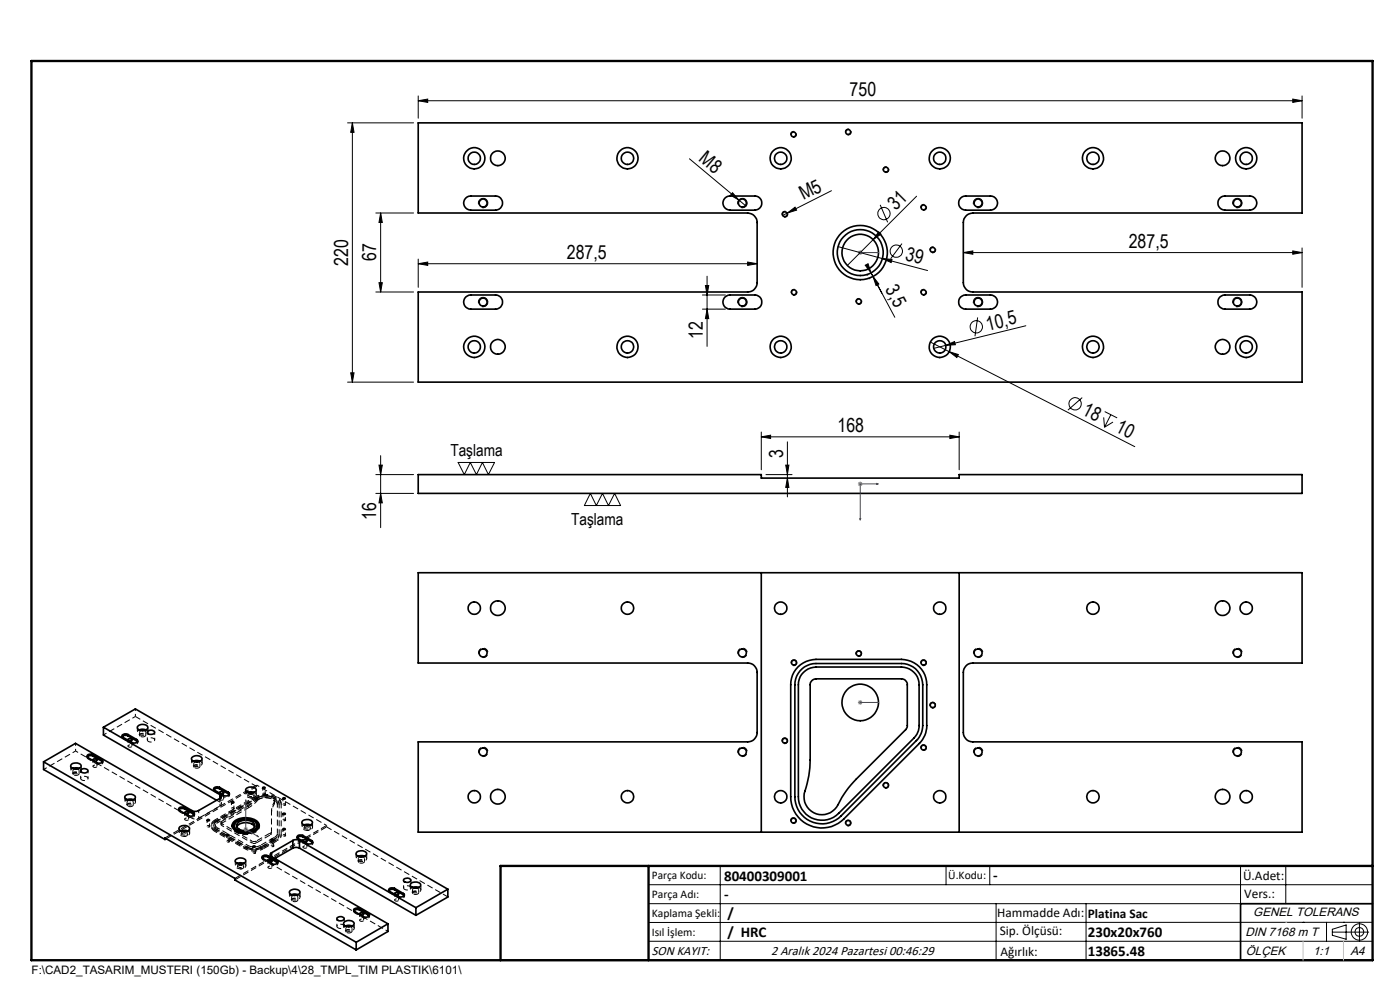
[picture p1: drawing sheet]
<svg xmlns="http://www.w3.org/2000/svg" width="297mm" height="210mm" viewBox="0 0 297 210" stroke-linecap="round" stroke-linejoin="round" font-family="sans-serif">
<g fill="none" stroke="#000" stroke-width=".35">
<path d="M88.7 26.1h187.5v19.1h-69.8a2.05 2.05 0 0 0-2 2v12.8a1.99 1.99 0 0 0 2 1.9h69.8v19.2h-187.5v-19.2h69.9a1.99 1.99 0 0 0 2-1.9v-12.8a2.05 2.05 0 0 0-2-2h-69.9zM98.8 42l.3-.2 .8-.2h5.2a1.5 1.5 0 0 1 1.5 1.5 1.5 1.5 0 0 1-1.5 1.5h-5.2a1.51 1.51 0 0 1-1.4-1 1.51 1.51 0 0 1 .3-1.6zM153.8 42l.3-.2 .8-.2h5.2a1.5 1.5 0 0 1 1.5 1.5 1.5 1.5 0 0 1-1.5 1.5h-5.2a1.51 1.51 0 0 1-1.4-1 1.51 1.51 0 0 1 .3-1.6zM203.8 42l.3-.2 .8-.2h5.2a1.5 1.5 0 0 1 1.5 1.5 1.5 1.5 0 0 1-1.5 1.5h-5.2a1.51 1.51 0 0 1-1.4-1 1.51 1.51 0 0 1 .3-1.6zM258.8 42l.7-.4h.4h5.2a1.5 1.5 0 0 1 1.5 1.5 1.5 1.5 0 0 1-1.5 1.5h-5.2a1.51 1.51 0 0 1-1.4-1 1.51 1.51 0 0 1 .3-1.6zM98.8 63l.7-.4h.4h5.2a1.5 1.5 0 0 1 1.5 1.5 1.5 1.5 0 0 1-1.5 1.5h-5.2a1.5 1.5 0 0 1-1.4-1 1.5 1.5 0 0 1 .3-1.6zM153.8 63l.7-.4h.4h5.2a1.5 1.5 0 0 1 1.5 1.5 1.5 1.5 0 0 1-1.5 1.5h-5.2a1.5 1.5 0 0 1-1.4-1 1.5 1.5 0 0 1 .3-1.6zM203.8 63l.7-.4h.4h5.2a1.5 1.5 0 0 1 1.5 1.5 1.5 1.5 0 0 1-1.5 1.5h-5.2a1.5 1.5 0 0 1-1.4-1 1.5 1.5 0 0 1 .3-1.6zM258.8 63l.7-.4h.4h5.2a1.5 1.5 0 0 1 1.5 1.5 1.5 1.5 0 0 1-1.5 1.5h-5.2a1.5 1.5 0 0 1-1.4-1 1.5 1.5 0 0 1 .3-1.6zM88.7 100.7h72.8v.7h42v-.7h72.7v4h-187.5zM88.7 121.5h187.5v19.1h-69.8a1.99 1.99 0 0 0-2 2v12.8a1.99 1.99 0 0 0 2 2h69.8v19.1h-187.5v-19.1h69.9a1.99 1.99 0 0 0 2-2v-12.8a1.99 1.99 0 0 0-2-2h-69.9zM161.5 121.5v55"/>
<path d="M203.5 121.5v55M21.9 154.3l24.7 14.2M21.9 154.3l6.8-3.9 66.3 38.2M21.9 154.3v1.6l24 13.8M27.2 155.8a.78 .78 0 0 0-1.3 .4l2 1.3a.79 .79 0 0 0 1.3-.4l-.2-.2M27.2 156.1a1.02 1.02 0 0 0-1.3 .2M27.2 157a.39 .39 0 0 1 .4-.3 .39 .39 0 0 1 .3 .3l-.5 .2M27.2 155.8l1.8 1.1M27.2 156.1l1.8 1.1M27.2 155.8v.3M29 157.2l.2 .1M29 156.9v.3"/>
<path d="M29.2 154a1.39 1.39 0 0 1 2.2 .3 1.15 1.15 0 0 1-1.8 .6l-.5-.5zM29.6 154.8l.5-.1 .8 .1M30.2 155h.1M31.3 155.1a.87 .87 0 0 1 1.5 .3 .88 .88 0 0 1-1.5-.2zM169.3 141.5a5.6 5.6 0 0 1 3.8-1.6h18.1a5.4 5.4 0 0 1 5.4 5.4v8.6a5.2 5.2 0 0 1-1.5 3.8l-16.1 16a6.6 6.6 0 0 1-7.2 1.4 6.6 6.6 0 0 1-4.1-6.1v-23.7a5.2 5.2 0 0 1 1.6-3.8zM170.2 141.8a4.7 4.7 0 0 1 2.9-1.1h18.1a4.5 4.5 0 0 1 4.6 4.6v8.6a4.6 4.6 0 0 1-1.4 3.2l-16 16a5.7 5.7 0 0 1-6.2 1.2 5.7 5.7 0 0 1-3.6-5.3v-23.7a4.4 4.4 0 0 1 1.6-3.5zM170.5 142.6a3.8 3.8 0 0 1 2.6-1.1h18.1a3.8 3.8 0 0 1 3.8 3.8v8.6a3.8 3.8 0 0 1-1.1 2.7l-16 15.9a5 5 0 0 1-5.4 1.1 5 5 0 0 1-3.1-4.6v-23.7a3.6 3.6 0 0 1 1.1-2.7zM172.2 144.4l.9-.4h18.1a1.26 1.26 0 0 1 1.3 1.3l-.1 9.1-10.8 10.9a21.8 21.8 0 0 0-4.1 5.9 3.8 3.8 0 0 1-4.9 1.2 3.8 3.8 0 0 1-1.8-4.6 20.9 20.9 0 0 0 1.1-6.6v-16.2zM9.2 161.6l6.8-3.9 24.7 14.2a1.5 1.5 0 0 0 1.4 0l4.5-2.5M9.2 161.6v1.6l25.8 14.9M9.2 161.6l66.4 38.3M15.2 162.1a1.3 1.3 0 0 1 2 .5 1.29 1.29 0 0 1-2.2-.1z"/>
<path d="M15.4 163l.6-.1 .8 .1M16 163.1h.2M17.3 163.2a.94 .94 0 0 1 1.4 .4 .89 .89 0 0 1-1.6-.2zM19.7 160.1a.76 .76 0 0 0-1.2 .4l2 1.3a.74 .74 0 0 0 1.3-.4l-.2-.2M19.7 160.4a1.12 1.12 0 0 0-1.2 .1M19.7 161.3a.42 .42 0 0 1 .4-.3 .42 .42 0 0 1 .4 .3l-.5 .2M19.7 160.1l1.9 1.1M19.7 160.4l1.9 1.1M19.7 160.1v.3M21.6 161.5l.2 .1M21.6 161.2v.3M26.6 168.8a1.32 1.32 0 0 1 2.1 .4 1.32 1.32 0 0 1-2.2-.1z"/>
<path d="M26.9 169.6l.5-.1 .9 .1M27.5 169.7h.2M35 178.1v-.3l14.8 8.5v.3l25.8 14.9M35.2 177.9l-.2 .2M38.2 175.4a1.31 1.31 0 0 1 2 .5 1.34 1.34 0 0 1-2.2-.2zM38.4 176.3l.5-.2 .9 .2M39 176.4h.2M39.2 172.5a.42 .42 0 0 1 .4-.3 .42 .42 0 0 1 .4 .3l-.6 .2M39.2 171.3a.78 .78 0 0 0-1.3 .4l2.1 1.3a.78 .78 0 0 0 1.2-.4l-.2-.2M39.2 171.6a1.09 1.09 0 0 0-1.2 .2M39.2 171.3l1.8 1.1M39.2 171.6l1.8 1.1"/>
<path d="M39.2 171.3v.3M40.7 160.7a1.32 1.32 0 0 1 2.2 .3 1.34 1.34 0 0 1-2.3-.1zM41 172.7l.2 .2M41 161.5l.6-.2 .8 .2M41 172.4v.3M41.6 161.6h.2M43.9 173.9h.5a.25 .25 0 0 1-.2 .2 .25 .25 0 0 1-.3-.2zM46.6 167a.78 .78 0 0 0-1.3 .5l2.1 1.2a.76 .76 0 0 0 1.2-.4l-.1-.2M46.6 167.3a.96 .96 0 0 0-1.2 .2M46.6 168.2a.41 .41 0 0 1 .4-.3 .41 .41 0 0 1 .4 .4l-.5 .1M46.6 167l1.9 1.1M46.6 167.3l1.9 1.1"/>
<path d="M46.6 167v.3M46.6 168.5a.42 .42 0 0 1 .4 .5 .42 .42 0 0 1-.4 .4M46.6 168.5v.9M48.2 177.1l.4 .1a.24 .24 0 0 1-.3 .1 .24 .24 0 0 1-.1-.2zM48.5 168.4l.1 .1M48.5 168.1v.3M49.1 170.1h.5a.23 .23 0 0 1-.3 .2 .23 .23 0 0 1-.2-.2zM49.6 174.4a3.9 3.9 0 0 1 5.3 .3 1.69 1.69 0 0 1-1.8 2 3.2 3.2 0 0 1-3.8-1.3l-.1-.4zM49.7 175.1a1.47 1.47 0 0 0 1.4 1.6M50.1 174.3a3.3 3.3 0 0 1 4.4 .5 1.37 1.37 0 0 1-1.3 1.6 3.2 3.2 0 0 1-3.5-.9v-.6zM50.2 175.4a2.53 2.53 0 0 1 3.8 0M50.5 174.5a2.74 2.74 0 0 1 3.5 .3 1.24 1.24 0 0 1-1.3 1.4 1.98 1.98 0 0 1-2.5-1.1z"/>
<path d="M51.1 173.8a2.04 2.04 0 0 0-1.9 1.5M52.2 167.3a1.32 1.32 0 0 1 2.2 .4 1.4 1.4 0 0 1-2.3 0zM52.5 168.1l.6-.2 .8 .2M53.1 168.2h.2M53.2 173.8a2.16 2.16 0 0 1 1.8 1.5M53.7 179.5h.5a.25 .25 0 0 1-.3 .2 .25 .25 0 0 1-.2-.2zM54.6 175.1a1.5 1.5 0 0 1-1.4 1.6M55.7 167.1a.22 .22 0 0 1 .3-.2 .22 .22 0 0 1 .2 .3zM57.6 178l.4 .1a.21 .21 0 0 1-.2 .2 .21 .21 0 0 1-.2-.3zM60 169.3a.24 .24 0 0 1 .3-.1 .24 .24 0 0 1 .2 .3h-.2zM60 172.6a.25 .25 0 0 1 .3-.1 .25 .25 0 0 1 .2 .2l-.4 .1zM60 175.9a.24 .24 0 0 1 .3-.2 .24 .24 0 0 1 .2 .3l-.2 .1z"/>
<path d="M62.1 178.3a1.5 1.5 0 0 1 1.4 0M62.1 179.9a1.5 1.5 0 0 1 1.4 0M62.1 178.3l-4.5 2.6M62.1 178.3v1.6M62.1 179.9l-3.8 2.2M63.5 178.3l24.7 14.2M63.5 178.3v1.6M63.5 179.9l24.7 14.3M64.2 174.1a1.32 1.32 0 0 1 2.1 .4 1.36 1.36 0 0 1-2.3 0zM64.3 177.2a.74 .74 0 0 0-1.3 .5l2.1 1.2a.76 .76 0 0 0 1.2-.4l-.2-.2M64.3 177.5a1.12 1.12 0 0 0-1.3 .2M64.3 178.5a.42 .42 0 0 1 .4-.4 .42 .42 0 0 1 .4 .4l-.5 .1"/>
<path d="M64.3 177.2l1.8 1.1M64.3 177.5l1.8 1.1M64.3 177.2v.3M64.5 175h1.4M65.1 175.1h.2M66.1 178.6l.2 .2M66.1 178.3v.3M50 182.4a1.43 1.43 0 0 1 2.1 .2 1.3 1.3 0 0 1-2 .4l-.2-.4zM50.3 183.2l.6-.2 .8 .2M50.9 183.3h.2M56.8 182.7a.41 .41 0 0 1 .5-.3 .41 .41 0 0 1 .3 .4l-.5 .1M56.9 181.5a.79 .79 0 0 0-1.3 .4l2 1.3a.79 .79 0 0 0 1.3-.4l-.2-.2"/>
<path d="M56.9 181.8a1.02 1.02 0 0 0-1.3 .2M56.9 181.5l1.8 1.1M56.9 181.8l1.8 1.1M56.9 181.5v.3M57.6 180.9a.43 .43 0 0 0-.3 .4 .43 .43 0 0 0 .3 .4M57.6 181.7l24.7 14.3M57.6 180.9v.8M58.7 182.9l.2 .1M58.7 182.6v.3M61.6 188.9a1.44 1.44 0 0 1 2 .3 1.27 1.27 0 0 1-2.2 .1zM61.8 189.8l.6-.2 .8 .2M62.4 189.9h.2"/>
<path d="M71.5 194.7a.87 .87 0 0 1 1.5 .3 .88 .88 0 0 1-1.5-.2zM73 195.6a1.43 1.43 0 0 1 2.1 .3 1.27 1.27 0 0 1-2.2 0zM73.3 196.4l.6-.1 .8 .1M73.9 196.6h.2M75.6 199.9v1.6M75.6 180.8a1.32 1.32 0 0 1 2.2 .4 1.36 1.36 0 0 1-2.3-.1zM76 181.6l.5-.1 .9 .1M76.3 192.7a.78 .78 0 0 0-1.3 .5l2.1 1.2a.78 .78 0 0 0 1.3-.4l-.3-.2M76.3 193.1a.96 .96 0 0 0-1.2 .1M76.3 193.9a.39 .39 0 0 1 .4-.3 .39 .39 0 0 1 .4 .4l-.5 .1M76.3 192.7l1.8 1.1M76.3 193.1l1.8 1"/>
<path d="M76.3 192.7v.4M76.6 181.7h.2M78.1 194.1l.2 .2M78.1 193.8v.3M82.3 196l-6.7 3.9M82.3 196v1.6l-6.7 3.9M83.7 188.4a.76 .76 0 0 0-1.2 .5l2 1.2a.74 .74 0 0 0 1.3-.4l-.2-.2M83.7 188.8a1.12 1.12 0 0 0-1.2 .1M83.7 189.7a.42 .42 0 0 1 .4-.3 .42 .42 0 0 1 .4 .3l-.5 .2M83.7 188.4l1.9 1.1M83.7 188.8l1.9 1M83.7 188.4v.4"/>
<path d="M85.6 189.8l.2 .2M85.6 189.5v.3M85.8 186.4a.9 .9 0 0 1 1.3 .4 .86 .86 0 0 1-1.5-.2zM87.1 187.5a1.29 1.29 0 0 1 2.2 .3 1.33 1.33 0 0 1-2.3-.1zM87.5 188.3l.5-.2 .8 .2M88.1 188.4h.2M88.2 192.5v1.7M95 188.6l-6.8 3.9M95 188.6v1.7l-6.8 3.9M291.2 191.7h-28v12M106.2 203.7h185"/>
<circle cx="100.6" cy="33.6" r="1.31"/>
<circle cx="100.6" cy="33.6" r="2.25"/>
<circle cx="105.6" cy="33.6" r="1.56"/>
<circle cx="133.1" cy="33.6" r="1.32"/>
<circle cx="133.1" cy="33.6" r="2.25"/>
<circle cx="165.6" cy="33.6" r="1.32"/>
<circle cx="165.6" cy="33.6" r="2.25"/>
<circle cx="168.3" cy="28.5" r=".52"/>
<circle cx="179.9" cy="28" r=".52"/>
<circle cx="187.9" cy="36" r=".53"/>
<circle cx="199.4" cy="33.6" r="1.32"/>
<circle cx="199.4" cy="33.6" r="2.25"/>
<circle cx="231.9" cy="33.6" r="1.32"/>
<circle cx="231.9" cy="33.6" r="2.25"/>
<circle cx="259.4" cy="33.6" r="1.55"/>
<circle cx="264.4" cy="33.6" r="2.25"/>
<circle cx="264.4" cy="33.6" r="1.31"/>
<circle cx="102.5" cy="43.1" r=".84"/>
<circle cx="157.5" cy="43.1" r=".84"/>
<circle cx="166.5" cy="45.4" r=".52"/>
<circle cx="182.5" cy="53.6" r="5.7"/>
<circle cx="182.5" cy="53.6" r="3.9"/>
<circle cx="182.5" cy="53.6" r="4.9"/>
<circle cx="195.9" cy="44" r=".53"/>
<circle cx="197.9" cy="53" r=".54"/>
<circle cx="207.5" cy="43.1" r=".85"/>
<circle cx="262.5" cy="43.1" r=".85"/>
<circle cx="100.6" cy="73.6" r="1.31"/>
<circle cx="100.6" cy="73.6" r="2.25"/>
<circle cx="102.5" cy="64.1" r=".85"/>
<circle cx="105.6" cy="73.6" r="1.56"/>
<circle cx="133.1" cy="73.6" r="1.32"/>
<circle cx="133.1" cy="73.6" r="2.25"/>
<circle cx="157.5" cy="64.1" r=".85"/>
<circle cx="165.6" cy="73.6" r="1.32"/>
<circle cx="165.6" cy="73.6" r="2.25"/>
<circle cx="168.4" cy="62" r=".53"/>
<circle cx="182.2" cy="63.9" r=".53"/>
<circle cx="195.9" cy="62" r=".54"/>
<circle cx="199.4" cy="73.6" r="1.32"/>
<circle cx="199.4" cy="73.6" r="2.25"/>
<circle cx="207.5" cy="64.1" r=".86"/>
<circle cx="231.9" cy="73.6" r="1.32"/>
<circle cx="231.9" cy="73.6" r="2.25"/>
<circle cx="259.4" cy="73.6" r="1.55"/>
<circle cx="262.5" cy="64.1" r=".86"/>
<circle cx="264.4" cy="73.6" r="2.25"/>
<circle cx="264.4" cy="73.6" r="1.31"/>
<circle cx="100.6" cy="129" r="1.31"/>
<circle cx="102.5" cy="138.5" r=".85"/>
<circle cx="105.6" cy="129" r="1.56"/>
<circle cx="133.1" cy="129" r="1.32"/>
<circle cx="157.5" cy="138.5" r=".85"/>
<circle cx="165.6" cy="129" r="1.32"/>
<circle cx="182.2" cy="138.6" r=".53"/>
<circle cx="199.4" cy="129" r="1.32"/>
<circle cx="207.5" cy="138.5" r=".86"/>
<circle cx="231.9" cy="129" r="1.32"/>
<circle cx="259.4" cy="129" r="1.55"/>
<circle cx="262.5" cy="138.5" r=".86"/>
<circle cx="264.4" cy="129" r="1.31"/>
<circle cx="102.5" cy="159.5" r=".84"/>
<circle cx="157.5" cy="159.5" r=".84"/>
<circle cx="166.5" cy="157.1" r=".52"/>
<circle cx="168.4" cy="140.6" r=".53"/>
<circle cx="182.5" cy="149" r="3.9"/>
<circle cx="195.9" cy="140.6" r=".54"/>
<circle cx="195.9" cy="158.6" r=".53"/>
<circle cx="197.9" cy="149.6" r=".53"/>
<circle cx="207.5" cy="159.5" r=".85"/>
<circle cx="262.5" cy="159.5" r=".85"/>
<circle cx="100.6" cy="169" r="1.31"/>
<circle cx="105.6" cy="169" r="1.56"/>
<circle cx="133.1" cy="169" r="1.32"/>
<circle cx="165.6" cy="169" r="1.32"/>
<circle cx="168.3" cy="174.1" r=".52"/>
<circle cx="179.9" cy="174.6" r=".53"/>
<circle cx="187.9" cy="166.6" r=".52"/>
<circle cx="199.4" cy="169" r="1.32"/>
<circle cx="231.9" cy="169" r="1.32"/>
<circle cx="259.4" cy="169" r="1.55"/>
<circle cx="264.4" cy="169" r="1.31"/>
</g>
<g fill="none" stroke="#000" stroke-width=".21" stroke-dasharray="1.3 .6" stroke-dashoffset=".1" stroke-linecap="butt">
<path d="M29.5 155.8a1.29 1.29 0 0 0 1.9-.5l-.4-.5M15.3 163.9a1.29 1.29 0 0 0 1.9-.5l-.4-.4M26.8 170.6a1.29 1.29 0 0 0 1.9-.5l-.4-.5M38.3 177.2a1.29 1.29 0 0 0 1.9-.5l-.4-.5M41 162.4a1.29 1.29 0 0 0 1.9-.5l-.4-.5M52.5 169.1a1.29 1.29 0 0 0 1.9-.6l-.5-.4M54.4 166.8l-25.7-14.8M64.4 175.9a1.29 1.29 0 0 0 1.9-.5l-.4-.4M50.2 184.1a1.29 1.29 0 0 0 2-.5l-.5-.5M61.7 190.7a1.29 1.29 0 0 0 2-.5l-.5-.4M73.2 197.4a1.29 1.29 0 0 0 1.9-.5l-.4-.5M75.9 182.6a1.29 1.29 0 0 0 1.9-.5l-.4-.5"/>
<path d="M87.4 189.2a1.29 1.29 0 0 0 1.9-.5l-.4-.5M95 190.3l-25.7-14.9"/>
</g>
<g fill="none" stroke="#000" stroke-width=".21" stroke-dasharray="1.3 .6" stroke-dashoffset=".6" stroke-linecap="butt">
<path d="M29.6 154.8a.51 .51 0 0 0-.4 .5 .51 .51 0 0 0 .3 .5M29.8 155.6a.68 .68 0 0 0 1.1-.4l-.5-.2M31.5 157.3a.81 .81 0 0 0 1.3-.5 .93 .93 0 0 0-1.5 .2l.2 .3M15.4 163a.51 .51 0 0 0-.4 .4 .51 .51 0 0 0 .3 .5M15.7 163.8a.68 .68 0 0 0 1.1-.4l-.6-.3M17.3 165.4a.81 .81 0 0 0 1.3-.4 .93 .93 0 0 0-1.5 .1l.2 .3M26.9 169.6a.51 .51 0 0 0-.4 .5 .51 .51 0 0 0 .3 .5M27.2 170.4a.68 .68 0 0 0 1.1-.4l-.6-.3M38.4 176.2a.51 .51 0 0 0-.4 .5 .51 .51 0 0 0 .3 .5M38.6 177a.68 .68 0 0 0 1.1-.3l-.5-.3M41.1 161.4a.51 .51 0 0 0-.5 .5 .51 .51 0 0 0 .4 .5M41.3 162.2a.68 .68 0 0 0 1.1-.3l-.5-.3"/>
<path d="M50.1 176.5a4 4 0 0 0 4.7-.6l.2-.7M52.6 168.1a.51 .51 0 0 0-.5 .4 .51 .51 0 0 0 .4 .6M52.8 168.9a.68 .68 0 0 0 1.1-.4l-.5-.3M54.3 169.5a4.1 4.1 0 0 1 4.7 .6l.2 .6M54.3 169.3a4.1 4.1 0 0 1 4.7 .5l.2 .6M54.4 166.5l14.9 8.6M55.8 179.8a4.2 4.2 0 0 1-3.8 0M57.6 172.1l.1-.9 .4-1M58.1 170.6l-.4 1-.1 .9M59.2 177.2l-.2 .5-.4 .4M59.2 177l-.2 .5-.4 .4M64.5 175a.51 .51 0 0 0-.4 .4 .51 .51 0 0 0 .3 .5"/>
<path d="M64.7 175.7a.68 .68 0 0 0 1.1-.3l-.5-.3M50.3 183.1a.51 .51 0 0 0-.4 .5 .51 .51 0 0 0 .3 .5M50.6 183.9a.68 .68 0 0 0 1.1-.4l-.6-.2M55.8 180.1a4.2 4.2 0 0 1-3.8 0M61.8 189.8a.51 .51 0 0 0-.4 .4 .51 .51 0 0 0 .3 .5M62.1 190.5a.68 .68 0 0 0 1.1-.3l-.6-.3M71.7 196.8a.81 .81 0 0 0 1.3-.4 .93 .93 0 0 0-1.5 .1l.2 .3M73.3 196.4a.51 .51 0 0 0-.4 .4 .51 .51 0 0 0 .3 .6M73.6 197.2a.68 .68 0 0 0 1.1-.4l-.6-.3M76 181.6a.51 .51 0 0 0-.4 .4 .51 .51 0 0 0 .3 .6M76.2 182.4a.68 .68 0 0 0 1.1-.4l-.5-.3M85.8 188.7a.81 .81 0 0 0 1.3-.5 .93 .93 0 0 0-1.5 .2l.2 .3"/>
<path d="M87.5 188.2a.51 .51 0 0 0-.4 .5 .51 .51 0 0 0 .3 .5M87.7 189a.68 .68 0 0 0 1.1-.4l-.5-.2"/>
</g>
<g fill="none" stroke="#000" stroke-width=".21" stroke-dasharray="1.3 .6" stroke-dashoffset=".5" stroke-linecap="butt">
<path d="M16 159.3l-6.7 3.9M26.1 156.7l1.9 1.1M27.3 158.4a.37 .37 0 0 0 .4 .1 .37 .37 0 0 0 .2-.4 .36 .36 0 0 0-.5-.1 .36 .36 0 0 0-.1 .4M28.7 152l-6.7 3.9M29.1 154.3v1M30.2 155a.37 .37 0 0 0-.5 .1 .37 .37 0 0 0 .1 .5M31.4 155.3v-1M15 162.5v1M16 163.1a.37 .37 0 0 0-.4 .2 .37 .37 0 0 0 .1 .5M17.3 163.5v-1M18.7 161l1.8 1.1M19.8 162.7a.37 .37 0 0 0 .5 .1 .37 .37 0 0 0 .2-.4 .36 .36 0 0 0-.5-.2 .36 .36 0 0 0-.2 .5"/>
<path d="M26.5 169.1v1M27.5 169.7a.37 .37 0 0 0-.4 .2 .37 .37 0 0 0 .1 .5M28.7 170.1v-1M38 175.7v1.1M38.1 172.2l1.9 1.1M39 176.4a.37 .37 0 0 0-.5 .1 .37 .37 0 0 0 .1 .5M39.3 173.9a.37 .37 0 0 0 .4 .1 .37 .37 0 0 0 .2-.4 .36 .36 0 0 0-.4-.1 .36 .36 0 0 0-.2 .4M40.2 176.8v-1.1M40.6 160.9v1.1M41.7 161.6a.37 .37 0 0 0-.5 .2 .37 .37 0 0 0 .1 .4M42.9 162v-1.1M45.6 167.9l1.8 1.1"/>
<path d="M45.6 173.9l8.4-4.8M45.6 174.2l8.4-4.9M45.9 174.4l8.4-4.9M45.9 174.1l8.4-4.8M46.7 171a.43 .43 0 0 0 .3-.4 .43 .43 0 0 0-.3-.5M46.7 169.7a.37 .37 0 0 0 .5 0 .37 .37 0 0 0 .2-.4 .36 .36 0 0 0-.5-.1 .36 .36 0 0 0-.2 .5M51.1 176.6l1.1 .2 1-.2M52.1 167.6v1M53.1 168.2a.37 .37 0 0 0-.4 .2 .37 .37 0 0 0 .1 .5M53.2 173.8l-1-.1-1.1 .1M54.4 178.4h-.9M54.4 178.8h-.9"/>
<path d="M54.4 168.6v-1M54.6 169.3l-8.4 4.8M54.6 169.7l-8.4 4.8M58.3 177.6l.4-.4 .1-.4M58.3 178l.4-.4 .1-.4M63.2 178.1l1.9 1.1M64.1 174.5v1M64.4 179.9a.37 .37 0 0 0 .4 0 .37 .37 0 0 0 .2-.4 .36 .36 0 0 0-.4-.1 .36 .36 0 0 0-.2 .5M65.1 175.1a.37 .37 0 0 0-.5 .2 .37 .37 0 0 0 .1 .4M66.3 175.5v-1M49.9 182.6v1M50.9 183.3a.37 .37 0 0 0-.4 .1 .37 .37 0 0 0 .1 .5"/>
<path d="M52.2 183.6v-1M55.8 182.4l1.9 1.1M57 184.1a.37 .37 0 0 0 .4 .1 .37 .37 0 0 0 .2-.4 .36 .36 0 0 0-.5-.1 .36 .36 0 0 0-.1 .4M57.6 182.5a.43 .43 0 0 0-.3 .4 .43 .43 0 0 0 .3 .4M61.4 189.3v1M62.4 189.9a.37 .37 0 0 0-.4 .2 .37 .37 0 0 0 .1 .4M63.7 190.3v-1M72.9 195.9v1M73.9 196.5a.37 .37 0 0 0-.4 .2 .37 .37 0 0 0 .1 .5M75.1 196.9v-1M75.3 193.6l1.8 1.1M75.5 181.1v1"/>
<path d="M76.4 195.4a.37 .37 0 0 0 .5 .1 .37 .37 0 0 0 .2-.4 .36 .36 0 0 0-.5-.2 .36 .36 0 0 0-.2 .5M76.6 181.7a.37 .37 0 0 0-.5 .2 .37 .37 0 0 0 .1 .5M77.8 182.1v-1M82.7 189.4l1.8 1M83.8 191.1a.37 .37 0 0 0 .5 .1 .37 .37 0 0 0 .2-.4 .36 .36 0 0 0-.5-.2 .36 .36 0 0 0-.2 .5M87 187.7v1M88.1 188.4a.37 .37 0 0 0-.5 .1 .37 .37 0 0 0 .1 .5M89.3 188.7v-1"/>
</g>
<g fill="none" stroke="#000" stroke-width=".21" stroke-dasharray="1.3 .6" stroke-dashoffset=".7" stroke-linecap="butt">
<path d="M16 159.3l24.7 14.3M27.1 156.9v1.4M28 158.3v-1.4M19.7 161.2v1.3M20.6 162.5v-1.3M39.2 172.4v1.4M40 173.8v-1.4M40.7 173.6a1.56 1.56 0 0 0 1.5 0M43.9 173.9v1.4M44.4 175.2a.22 .22 0 0 1-.2 .2 .22 .22 0 0 1-.2-.2h.4M44.5 175.3v-1.4M46.2 175.6l6.4 3.7"/>
<path d="M46.2 176l6.4 3.7M46.6 168.2v1.3M47.4 169.5v-1.3M48.1 177.2v1.3M48.6 178.4a.22 .22 0 0 1-.2 .2 .22 .22 0 0 1-.2-.2h.4M48.6 178.5v-1.3M49.1 170.2v1.3M49.5 171.4h.1a.22 .22 0 0 1-.2 .3 .22 .22 0 0 1-.2-.3h.3M49.6 171.5v-1.3M52 179.8l-6.4-3.7M52.3 179.9l-6.4-3.7M52.3 179.6l-6.4-3.7"/>
<path d="M53.5 178.4l-6.4-3.7M53.5 178.8l-6.4-3.7M53.6 179.6v1.3M55.7 167.1v1.3M56.2 168.3v.1a.22 .22 0 0 1-.2 .2 .22 .22 0 0 1-.2-.3h.4M56.3 168.4v-1.3M57.5 178.1v1.3M58 179.3v.1a.22 .22 0 0 1-.2 .2 .22 .22 0 0 1-.2-.3h.4M58 179.4v-1.3M59.7 177a1.34 1.34 0 0 1-.8 1.1M59.7 177.2a1.34 1.34 0 0 1-.8 1.1M60 175.9v1.3"/>
<path d="M60 172.6v1.3M60 169.4v1.3M60.5 177.1v.1a.22 .22 0 0 1-.2 .2 .22 .22 0 0 1-.2-.3h.4M60.5 173.8v.1a.22 .22 0 0 1-.2 .2 .22 .22 0 0 1-.2-.3h.4M60.5 170.6a.22 .22 0 0 1-.2 .2 .22 .22 0 0 1-.2-.2h.4M60.5 177.2v-1.3M60.5 173.9v-1.3M60.5 170.7v-1.3M64.3 178.4v1.3M65.1 179.7v-1.3M52 180.1l-6.4-3.7M54.1 180.8h.1a.22 .22 0 0 1-.3 .2 .22 .22 0 0 1-.2-.2h.4"/>
<path d="M54.2 180.9v-1.3M56.8 182.6v1.4M57.6 183.3l24.7 14.3M57.7 184v-1.4M76.3 193.9v1.3M77.1 195.2v-1.3M83.7 189.6v1.3M84.6 190.9v-1.3"/>
</g>
<g fill="none" stroke="#000" stroke-width=".21" stroke-dasharray="1.3 .6" stroke-dashoffset="-.1" stroke-linecap="butt">
<path d="M102.2 139.5a1 1 0 0 0 1.3-.9 1 1 0 0 0-1.1-1.1 1 1 0 0 0-.9 1.2M157.2 139.5a1 1 0 0 0 1.3-.9 1 1 0 0 0-1.1-1.1 1 1 0 0 0-.9 1.2M207.2 139.5a1 1 0 0 0 1.3-.9 1 1 0 0 0-1.1-1.1 1 1 0 0 0-.9 1.2M262.2 139.5a1 1 0 0 0 1.3-.9 1 1 0 0 0-1.1-1.1 1 1 0 0 0-.9 1.2M29.8 156.2a.68 .68 0 0 0 1.1-.4 .72 .72 0 0 0-.7-.3 .72 .72 0 0 0-.6 .5l.2 .2M15.7 164.4a.68 .68 0 0 0 1.1-.4 .72 .72 0 0 0-.7-.3 .72 .72 0 0 0-.6 .5l.2 .2M27.2 171a.68 .68 0 0 0 1.1-.4 .72 .72 0 0 0-.7-.3 .72 .72 0 0 0-.6 .5l.2 .2M35 177.8l19.4-11.3M39.6 176.8a.35 .35 0 0 1 .1 .4 .35 .35 0 0 1-.4 .2 .5 .5 0 0 1-.6 0 .5 .5 0 0 1-.2-.5l.4-.2 .7 .1M41.3 162.8a.68 .68 0 0 0 1.1-.3 .72 .72 0 0 0-.7-.3 .72 .72 0 0 0-.6 .5l.2 .1M42.2 173.6l4.5-2.6M53.7 168.6a.35 .35 0 0 1 .2 .5 .35 .35 0 0 1-.5 .2 .5 .5 0 0 1-.5-.1 .5 .5 0 0 1-.2-.5l.4-.2 .6 .1"/>
<path d="M55.5 179.9a3.5 3.5 0 0 1-3.2 0M55.5 179.6a3.5 3.5 0 0 1-3.2 0M65.6 175.5a.35 .35 0 0 1 .2 .5 .35 .35 0 0 1-.4 .2 .5 .5 0 0 1-.6-.1 .5 .5 0 0 1-.2-.5l.4-.2 .6 .1M69.3 175.4l-19.5 11.2M69.3 175.1l-19.5 11.2M102.2 160.5a1 1 0 0 0 1.3-.9 1 1 0 0 0-1.1-1.1 1 1 0 0 0-.9 1.2M157.2 160.5a1 1 0 0 0 1.3-.9 1 1 0 0 0-1.1-1.1 1 1 0 0 0-.9 1.2M207.2 160.5a1 1 0 0 0 1.3-.9 1 1 0 0 0-1.1-1.1 1 1 0 0 0-.9 1.2M262.2 160.5a1 1 0 0 0 1.3-.9 1 1 0 0 0-1.1-1.1 1 1 0 0 0-.9 1.2M51.5 183.7a.35 .35 0 0 1 .1 .4 .35 .35 0 0 1-.4 .2 .5 .5 0 0 1-.5 0 .5 .5 0 0 1-.2-.5l.4-.2 .6 .1M62.1 191.2a.68 .68 0 0 0 1.1-.4 .72 .72 0 0 0-.7-.3 .72 .72 0 0 0-.6 .5l.2 .2M73.6 197.8a.68 .68 0 0 0 1.1-.4 .72 .72 0 0 0-.7-.3 .72 .72 0 0 0-.6 .5l.2 .2"/>
<path d="M76.2 183a.68 .68 0 0 0 1.1-.4 .72 .72 0 0 0-.7-.3 .72 .72 0 0 0-.6 .5l.2 .2M87.7 189.6a.68 .68 0 0 0 1.1-.3 .72 .72 0 0 0-.7-.3 .72 .72 0 0 0-.6 .5l.2 .1"/>
</g>
<g fill="none" stroke="#000" stroke-width=".21" stroke-dasharray="1.3 .6" stroke-linecap="butt">
<path d="M168.2 29.1a.63 .63 0 0 0 .8-.6 .63 .63 0 0 0-.7-.6 .63 .63 0 0 0-.6 .8M179.8 28.6a.63 .63 0 0 0 .8-.6 .63 .63 0 0 0-.7-.6 .63 .63 0 0 0-.6 .7M187.8 36.6a.63 .63 0 0 0 .8-.6 .63 .63 0 0 0-.7-.6 .63 .63 0 0 0-.6 .7M166.3 46a.62 .62 0 0 0 .8-.5 .62 .62 0 0 0-.6-.7 .62 .62 0 0 0-.6 .8M195.8 44.6a.62 .62 0 0 0 .8-.6 .62 .62 0 0 0-.7-.6 .62 .62 0 0 0-.6 .7M197.7 53.6a.62 .62 0 0 0 .8-.6 .62 .62 0 0 0-.7-.6 .62 .62 0 0 0-.5 .7M168.3 62.6a.62 .62 0 0 0 .8-.6 .62 .62 0 0 0-.7-.6 .62 .62 0 0 0-.6 .8M182 64.5a.63 .63 0 0 0 .8-.5 .63 .63 0 0 0-.7-.7 .63 .63 0 0 0-.5 .8M195.8 62.6a.62 .62 0 0 0 .8-.6 .62 .62 0 0 0-.7-.6 .62 .62 0 0 0-.6 .8M25.9 156.1v.3M25.9 156.2v.3l.2 .2M26.1 156.7v-.3"/>
<path d="M27.2 157l.1 .1M27.3 157.1l.1 .1M28 157.8v-.3M29.3 157.5v-.3M29.6 155.3v.6M30.9 155.9v-.6M15.5 163.5v.6M16.8 164.1v-.6M18.5 160.4v.3M18.5 160.5v.3l.2 .2M18.7 161v-.3M19.7 161.3l.1 .1"/>
<path d="M19.8 161.4l.2 .1M20.5 162.1v-.3M21.8 161.8v-.4M27 170.1v.6M28.3 170.7v-.6M35.3 177.9l19.1-11.1M37.9 171.6v.3M38 171.8l-.1 .2 .2 .2M38.1 172.2v-.3M38.5 176.8v.3M39.2 172.5l.1 .1M39.3 172.6l.2 .1"/>
<path d="M39.8 177.1v-.3M40 173.3v-.3M41.1 162v.6M41.3 173v-.3M42.4 162.6v-.6M44.8 175v.3M45.3 175v.3M45.3 167.3v.3M45.4 167.5v.2l.2 .2M45.6 167.9v-.3M45.6 173.9v.3M45.6 176.1v.3"/>
<path d="M45.6 174.9v.4M45.9 175.9v.3M45.9 174.1v.3M46.2 174.1v.4M46.2 175.6v.4M46.6 168.2l.1 .1M46.7 168.3l.2 .1M46.9 174.5v.4M47.1 174.2v.4M47.1 174.7v.4M47.4 169v-.3M48.7 168.7v-.3"/>
<path d="M49.3 175.1v.3M50.2 175.1v.5M52 179.8v.3M52.3 179.6v.3M52.6 179.3v.4M52.6 168.6v.3M52.7 170.9v.5M53.5 178.4v.4M53.9 168.9v-.3M54 169.1v.2M54.1 175.6v-.5M54.3 169.3v.2"/>
<path d="M54.4 178.4v.4M54.4 166.5v.3M54.6 169.3v.4M54.6 169.4v.4M55 175.4v-.3M55.2 179.3v.4M55.5 179.6v.3M55.8 179.8v.3M57.4 176.6v.5M57.6 176.4v.4M57.6 176.4l-.2 .2M57.6 176.8l-.2 .3"/>
<path d="M58.1 170.2v.4M58.2 170.3v-.4M58.3 177.6v.4M58.6 177.9v.2M58.8 176.8v.4M58.8 170.3a2.32 2.32 0 0 0-2.7-1.5l-1.5 .5M58.8 170.7a2.32 2.32 0 0 0-2.7-1.5l-1.5 .5M58.9 178.1v.2M59.2 177v.2M59.7 177v.2M63 177.5v.3M63.1 177.7l-.1 .2 .2 .2"/>
<path d="M63.2 178.1v-.3M64.3 178.4l.1 .1M64.4 178.5l.2 .1M64.5 175.5v.3M65.1 179.2v-.3M65.8 175.8v-.3M66.4 178.9v-.3M69.3 175.1v.3M50.4 183.6v.3M51.7 183.9v-.3M55.6 181.8v.3M55.6 182v.2l.2 .2"/>
<path d="M55.8 182.4v-.3M56.9 182.7l.1 .1M57 182.8l.1 .1M57.7 183.5v-.3M58.9 183.2v-.3M61.9 190.3v.6M63.2 190.9v-.6M73.4 196.9v.6M74.7 197.5v-.6M75 193v.3M75.1 193.2v.3l.2 .1M75.3 193.6v-.3"/>
<path d="M76 182.1v.6M76.3 193.9l.1 .1M76.4 194l.2 .1M77.1 194.7v-.3M77.3 182.7v-.6M78.4 194.4v-.3M82.5 188.7v.4M82.5 188.9v.3l.2 .2M82.7 189.4v-.3M83.7 189.7l.1 .1M83.8 189.8h.2M84.5 190.4v-.3"/>
<path d="M85.8 190.1v-.3M87.5 188.7v.7M88.8 189.4v-.7"/>
</g>
<g fill="none" stroke="#000" stroke-width=".21" stroke-dasharray="1.3 .6" stroke-dashoffset=".8" stroke-linecap="butt">
<path d="M16 159.3v-1.6M28 157.8a.74 .74 0 0 0 1.2-.5M28.7 150.3v1.7M31.3 155.3v1.7M32.8 157v-1.7M17.1 163.5v1.6M18.7 165.1v-1.6M20.5 162.1a.74 .74 0 0 0 1.3-.5M40 173.3a.74 .74 0 0 0 1.2-.5M40.7 173.6v-1.7M42.2 173.6v-1.7M44.4 175.1h-.1a.26 .26 0 0 0-.3 0 .26 .26 0 0 0 0 .4 .26 .26 0 0 0 .3-.1l.2-.1-.1-.2"/>
<path d="M46.7 171v-1.7M47 170.6v-1.7M47.4 169a.74 .74 0 0 0 1.2-.5M48.6 178.3h-.1a.26 .26 0 0 0-.4 0 .26 .26 0 0 0 0 .4 .26 .26 0 0 0 .4-.1l.2-.1-.1-.2M49.3 175.2l.2 .8 .6 .5M49.6 171.4l-.1-.1a.26 .26 0 0 0-.4 0 .26 .26 0 0 0 0 .4 .26 .26 0 0 0 .4 0l.2-.2-.1-.1M56.2 168.3a.26 .26 0 0 0-.4-.1 .26 .26 0 0 0 0 .4 .26 .26 0 0 0 .4 0l.1-.2-.1-.1M58 179.3h-.1a.26 .26 0 0 0-.3 0 .26 .26 0 0 0 0 .3 .26 .26 0 0 0 .3 0l.2-.1-.1-.2M60.5 170.6l-.1-.1a.26 .26 0 0 0-.3 0 .26 .26 0 0 0 0 .4 .26 .26 0 0 0 .3-.1l.2-.1-.1-.1M60.5 173.8h-.1a.26 .26 0 0 0-.3 0 .26 .26 0 0 0 0 .3 .26 .26 0 0 0 .3 0l.2-.1-.1-.2M60.5 177.1h-.1a.26 .26 0 0 0-.3-.1 .26 .26 0 0 0 0 .4 .26 .26 0 0 0 .3 0l.2-.1-.1-.2M65.1 179.2a.74 .74 0 0 0 1.2-.5"/>
<path d="M54.1 180.8v-.1a.26 .26 0 0 0-.4 0 .26 .26 0 0 0 0 .4 .26 .26 0 0 0 .4-.1l.1-.1-.1-.1M57.3 181.3v1.6M57.6 183.3v-1.6M57.7 183.5a.74 .74 0 0 0 1.2-.5M71.5 194.9v1.6M73 196.5v-1.6M77.1 194.7a.74 .74 0 0 0 1.2-.4M84.5 190.4a.74 .74 0 0 0 1.3-.4M85.6 186.7v1.6M87.2 188.3v-1.6"/>
</g>
<path d="M45.9 176.2a.97 .97 0 0 1-.6-.9 .97 .97 0 0 1 .6-.9M45.9 175.9a.97 .97 0 0 1-.6-.9 .97 .97 0 0 1 .6-.9M46.7 170.1l-.7-.4M46.7 170.1v-.8M54.6 175.4a2.18 2.18 0 0 0-2.5-1.4 2.06 2.06 0 0 0-2.4 1.4M57.6 172.1v4.3M57.6 182.5v-.8M58.3 182.1l-.7 .4" fill="none" stroke="#000" stroke-width=".21" stroke-dasharray="1.3 .6" stroke-dashoffset=".4" stroke-linecap="butt"/>
<g fill="none" stroke="#000" stroke-width=".21" stroke-dasharray="1.3 .6" stroke-dashoffset=".2" stroke-linecap="butt">
<path d="M45.6 176.1a1.16 1.16 0 0 1-.8-1.1 1.16 1.16 0 0 1 .8-1.1M45.6 176.4a1.16 1.16 0 0 1-.8-1.1 1.16 1.16 0 0 1 .8-1.1M47.1 174.2l5.6-3.3M47.1 174.6l5.6-3.2M52.6 179.7a2.93 2.93 0 0 0 2.6 0M52.6 179.3a2.93 2.93 0 0 0 2.6 0M54 169.1a4.7 4.7 0 0 1 5.5 .7l.2 .6M54 169.3a4.7 4.7 0 0 1 5.5 .7l.2 .7M54.6 169.8a2.47 2.47 0 0 1 3.6 .3l-.1 .5M58.1 170.2a1.11 1.11 0 0 0-1.2-1.4 2.63 2.63 0 0 0-2.3 .6M58.8 176.8v-6.5M59.2 170.4v6.6"/>
<path d="M59.7 170.4v6.6"/>
</g>
<path d="M54 175.4a1.13 1.13 0 0 1-1.2 1.3 2.17 2.17 0 0 1-2.6-1l.1-.3M55.2 179.3l3.1-1.7M55.2 179.7l3.1-1.7M57.4 176.6l-3 1.8M57.4 177.1l-3 1.7M58.6 178.1l-3.1 1.8M58.6 177.9l-3.1 1.7M58.9 178.1l-3.1 1.7M58.9 178.3l-3.1 1.8" fill="none" stroke="#000" stroke-width=".21" stroke-dasharray="1.3 .6" stroke-dashoffset="-.2" stroke-linecap="butt"/>
<path d="M46.2 174.1a.81 .81 0 0 0-.6 .8 .81 .81 0 0 0 .6 .7M46.2 174.5a.81 .81 0 0 0-.6 .8 .81 .81 0 0 0 .6 .7" fill="none" stroke="#000" stroke-width=".21" stroke-dasharray="1.3 .6" stroke-dashoffset="1" stroke-linecap="butt"/>
<path d="M47.1 174.7a.27 .27 0 0 1-.2-.2 .27 .27 0 0 1 .2-.3M47.1 175.1a.27 .27 0 0 1-.2-.2 .27 .27 0 0 1 .2-.3M52.7 171.4l1.1-.8 .8-.8M54.6 169.4l-.8 .8-1.1 .7" fill="none" stroke="#000" stroke-width=".21" stroke-dasharray="1.3 .6" stroke-dashoffset=".3" stroke-linecap="butt"/>
<g fill="none" stroke="#000" stroke-width=".21">
<path d="M73.7 26.1h14M74.8 26.1l.3 2h-.7zM74.8 26.1v55M88.7 21.4l2-.4v.7zM88.7 20.3v4.8M88.7 21.4h187.5M146.3 33.7l12 10M274.2 21l2 .4-2 .3zM276.2 20.3v4.8M79.7 45.2h8M80.4 60h.7l-.3 1.9zM80.8 45.2l.3 2h-.7z"/>
<path d="M80.8 45.2v16.7M88.7 55.9l2-.3v.7zM88.7 55v6M88.7 55.9h71.9M101.5 43.3a1 1 0 0 1 .9-1.2 1 1 0 0 1 1.1 1.1 1 1 0 0 1-1.3 .9M150 58.6v14.9M155.4 40.9l1.3 1.5-1.7-1zM156.5 43.3a1 1 0 0 1 .9-1.2 1 1 0 0 1 1.1 1.1 1 1 0 0 1-1.3 .9M158.6 55.6l2 .3-2 .4zM167 45.2l1.7-1.3 .3 .7zM167 45.2l-1.1 .5M176.4 40.5l-9.4 4.7"/>
<path d="M177.8 52.3l9.4 2.5M183.6 56.3l.5-.4 .7 2zM183.9 58.3h.1M184.3 59.1h.1M184.8 57.9l.4 .8M184.8 57.9l5 9.4M185.2 58.7l1.2 1.5-.6 .4zM185.2 58.7l1.9 3.5M186.4 49.2l.5 .5-1.7 1.1zM186.7 43.5l1.6 3.7M187.2 54.8l2 .2-.1 .7zM187.2 54.8l9.6 2.6"/>
<path d="M191.3 51.7l-2.4 3.2M194.5 41.6l-14.8 14.7M204.4 53.6l2-.4v.7zM204.4 53.6h71.8M206.5 43.3a1.01 1.01 0 0 1 .9-1.2 1.01 1.01 0 0 1 1.1 1.1 1.01 1.01 0 0 1-1.3 .9M261.5 43.3a1.01 1.01 0 0 1 .9-1.2 1.01 1.01 0 0 1 1.1 1.1 1.01 1.01 0 0 1-1.3 .9M274.2 53.2l2 .4-2 .3zM276.2 52.6v8.4M74.4 79.1h.7l-.3 2zM79.7 61.9h8M101.5 64.3a1 1 0 0 1 .9-1.2 1 1 0 0 1 1.1 1.1 1 1 0 0 1-1.3 .8M149 62.6h4.9"/>
<path d="M149 65.6h4.9M149.6 60.6h.8l-.4 2zM150 65.6l.4 2h-.8zM156.5 64.3a1 1 0 0 1 .9-1.2 1 1 0 0 1 1.1 1.1 1 1 0 0 1-1.3 .8M197.4 72.6l4 2M200.6 73.3l1.9-.8 .2 .6zM200.6 73.3l-2.5 .6M201.4 74.6l1.9 .6-.3 .6zM201.4 74.6l39.3 20.1M206.5 64.3a1.01 1.01 0 0 1 .9-1.2 1.01 1.01 0 0 1 1.1 1.1 1.01 1.01 0 0 1-1.3 .8M207.4 67.3l-.6 4M217.6 69.1l-17 4.2"/>
<path d="M261.5 64.3a1.01 1.01 0 0 1 .9-1.2 1.01 1.01 0 0 1 1.1 1.1 1.01 1.01 0 0 1-1.3 .8M73.7 81.1h14M80.4 98.7h.7l-.3 2zM80.8 96.7v15.2M97.2 98.1h7.7l-1.3 2.6-1.3-2.6-1.2 2.6-1.3-2.6-1.3 2.6zM161.5 92.7l2-.4v.7zM161.5 91.6v8.1M161.5 92.7h42M166.7 98.7h.7l-.4 2zM167 93.7v11.7M201.5 92.3l2 .4-2 .3zM203.5 91.6v8.1"/>
<path d="M229.6 84.3l-3 2.7M234.1 88.5l.2 2.1M234.4 87.3l2.6 1.3M235.7 88l-1.4 2.6M236.1 89.5l-1.8 1.1M79.7 104.7h8M79.7 100.7h8M80.8 104.7l.3 2h-.7zM125.2 104.7l1.3 2.5 1.3-2.5 1.3 2.5 1.3-2.5 1.3 2.5h-7.7zM162.5 100.7h5.5M167 101.4l.4 2h-.7zM181.6 138.8a.62 .62 0 0 1 .5-.8 .62 .62 0 0 1 .7 .7 .62 .62 0 0 1-.8 .5"/>
<path d="M27.1 156.9a.52 .52 0 0 1 .5-.3 .52 .52 0 0 1 .4 .4l-.6 .2-.3-.1zM165.9 157.3a.62 .62 0 0 1 .5-.8 .62 .62 0 0 1 .7 .6 .62 .62 0 0 1-.8 .6M167.8 140.7a.63 .63 0 0 1 .6-.8 .63 .63 0 0 1 .7 .7 .63 .63 0 0 1-.8 .6M195.3 158.7a.62 .62 0 0 1 .6-.7 .62 .62 0 0 1 .7 .7 .62 .62 0 0 1-.8 .5M195.3 140.7a.62 .62 0 0 1 .6-.7 .62 .62 0 0 1 .7 .7 .62 .62 0 0 1-.8 .5M197.3 149.7a.61 .61 0 0 1 .5-.7 .61 .61 0 0 1 .7 .6 .61 .61 0 0 1-.8 .6M19.7 161.1a.48 .48 0 0 1 .5-.2 .48 .48 0 0 1 .4 .5l-.7 .1a.24 .24 0 0 1-.2-.1 .24 .24 0 0 1 0-.3zM39.2 172.3h.7a.29 .29 0 0 1 .1 .4 .29 .29 0 0 1-.4 0l-.5-.1zM46.5 168.1a.5 .5 0 0 1 .6-.3 .5 .5 0 0 1 .3 .5l-.6 .1-.2-.1zM64.3 178.2l.3-.1a.34 .34 0 0 1 .6 .2 .34 .34 0 0 1-.5 .4l-.2-.1a.24 .24 0 0 1-.3-.1 .24 .24 0 0 1 .1-.3zM167.7 174.2a.62 .62 0 0 1 .6-.7 .62 .62 0 0 1 .7 .7 .62 .62 0 0 1-.8 .5M179.3 174.7a.63 .63 0 0 1 .6-.8 .63 .63 0 0 1 .7 .7 .63 .63 0 0 1-.8 .6"/>
<path d="M187.3 166.7a.62 .62 0 0 1 .5-.8 .62 .62 0 0 1 .7 .7 .62 .62 0 0 1-.7 .6M56.8 182.6a.52 .52 0 0 1 .5-.3 .52 .52 0 0 1 .4 .5l-.6 .1-.3-.1zM76.2 193.8a.47 .47 0 0 1 .6-.2 .47 .47 0 0 1 .3 .5l-.6 .1-.2-.1zM83.7 189.5a.49 .49 0 0 1 .5-.2 .49 .49 0 0 1 .4 .5l-.7 .1a.24 .24 0 0 1-.2-.1 .24 .24 0 0 1 0-.3zM137.6 187.7h153.6M137.6 191.7h153.6M137.6 199.7h153.6M152.8 183.7v20M200.7 183.7v4M210 183.7v4M211.3 191.7v12M230.4 191.7v12"/>
<path d="M263.2 183.7v20M272.8 183.7v8M276.4 195.6h.1M281.4 195.6v4.1M282.6 197.7h7.8M282.6 197.1l3-.9v3l-3-.8zM285 195.6h.1M288.4 195.8v3.8M291.2 195.6l-153.6 .1"/>
<circle cx="187.5" cy="45.3" r="1.31"/>
<circle cx="190.1" cy="53.3" r="1.31"/>
<circle cx="207.1" cy="69.3" r="1.31"/>
<circle cx="228.1" cy="85.6" r="1.31"/>
<circle cx="288.4" cy="197.7" r="1.74"/>
<circle cx="288.4" cy="197.7" r=".93"/>
</g>
<g fill="none" stroke="#00f" stroke-width=".21">
<path d="M182.4 53.6h.2zM182.5 53.6h.1M182.5 53.6h3.8M186.3 53.6h-.4h.4M182.4 110h.2l-.1 .3zM185.9 102.5l.4 .1-.4 .2zM186.3 102.6h-3.8v7.7M182.4 149h.2zM182.5 149h.1M182.5 149h3.8M186.3 149h-.4h.4M52.1 169.6l.1 .4-.1-.1z"/>
<path d="M52.1 169.6v6.3l2.8 1.6M54.6 177.3l.3 .2-.3-.1z"/>
</g>
<g fill="none" stroke="#808080" stroke-width=".21">
<path d="M182 53.6h1M182.1 53.2l.7 .7M182.5 53.1v1M182.8 53.2l-.7 .7M182 102.6h1M182.1 102.3l.7 .7M182.5 102.2v.9M182.8 102.3l-.7 .7M182 149h1M182.1 148.7l.7 .7M182.5 148.5v1M182.8 148.7l-.7 .7"/>
<path d="M51.6 175.9h1M51.8 175.6l.7 .7M52.1 175.4v1M52.5 175.6l-.7 .7"/>
</g>
<path d="M6.7 12.9h284.5v190.8h-284.5zM137.6 183.7v20M291.2 183.7h-185v20" fill="none" stroke="#000" stroke-width=".5"/>
<path d="M272.8 195.6h.1M276.4 199.7v4M285 199.7v4" fill="none" stroke="#c0c0c0" stroke-width=".21"/>
<g fill="#00f">
<path d="M185.9 53.6h.4zM182.4 53.6h.2z"/>
<path d="M185.9 149h.4zM182.4 149h.2zM54.6 177.3l.3 .2-.3-.1zM52.1 169.6l.1 .4-.1-.1z"/>
<path d="M185.9 102.5v.3l.4-.2zM182.4 110l.1 .3 .1-.3z"/>
</g>
<g fill="#000">
<path d="M155.4 40.9l1.3 1.5-1.7-1zM167 45.2l1.7-1.3 .3 .7zM186.4 49.2l.5 .5-1.7 1.1zM187.2 54.8l2 .2-.1 .7zM200.6 73.3l1.9-.8 .2 .6zM201.4 74.6l1.9 .6-.3 .6z"/>
<path d="M74.8 26.1l.3 2h-.7zM74.4 79.1h.7l-.3 2zM80.8 45.2l.3 2h-.7zM80.4 60h.7l-.3 1.9z"/>
<path d="M274.2 21l2 .4-2 .3zM88.7 21.4l2-.4v.7z"/>
<path d="M158.6 55.6l2 .3-2 .4zM88.7 55.9l2-.3v.7z"/>
<path d="M185.2 58.7l1.2 1.5-.6 .4zM183.6 56.3l.5-.4 .7 2z"/>
<path d="M204.4 53.6l2-.4v.7zM274.2 53.2l2 .4-2 .3z"/>
<path d="M149.6 60.6h.8l-.4 2zM150 65.6l.4 2h-.8z"/>
<path d="M161.5 92.7l2-.4v.7zM201.5 92.3l2 .4-2 .3z"/>
<path d="M80.8 104.7l.3 2h-.7zM80.4 98.7h.7l-.3 2zM167 101.4l.4 2h-.7zM166.7 98.7h.7l-.4 2z"/>
</g>
<g font-size="4.1">
<text x="180.2" y="20.4">750</text>
<text x="148.1" y="34" transform="rotate(40 148.1 34)">M8</text>
<text x="170.5" y="42.5" transform="rotate(-27 170.5 42.5)">M5</text>
<text x="190.1" y="44.8" transform="rotate(-45 190.1 44.8)">31</text>
<text x="239.5" y="52.6">287,5</text>
<text x="73.8" y="56.4" transform="rotate(-90 73.8 56.4)">220</text>
<text x="79.8" y="55.4" transform="rotate(-90 79.8 55.4)">67</text>
<text x="120.3" y="55">287,5</text>
<text x="191.9" y="55.2" transform="rotate(15 191.9 55.2)">39</text>
<text x="187.7" y="61.3" transform="rotate(62 187.7 61.3)">3,5</text>
<text x="149.1" y="71.9" transform="rotate(-90 149.1 71.9)">12</text>
<text x="209.6" y="70.2" transform="rotate(-14 209.6 70.2)">10,5</text>
<text x="229.4" y="87.9" transform="rotate(27 229.4 87.9)">18</text>
<text x="177.7" y="91.7">168</text>
<text x="236.4" y="91.5" transform="rotate(27 236.4 91.5)">10</text>
<text x="166.1" y="97.2" transform="rotate(-90 166.1 97.2)">3</text>
<text x="79.8" y="110.3" transform="rotate(-90 79.8 110.3)">16</text>
</g>
<g font-size="3.5">
<text x="95.5" y="96.6">Taşlama</text>
<text x="121.2" y="111.5">Taşlama</text>
</g>
<g font-size="3.2">
<text x="153.6" y="190.8">-</text>
<text x="153.6" y="186.8">80400309001</text>
<text x="210.7" y="186.6">-</text>
<text x="154.3" y="194.8">/</text>
<text x="154.3" y="198.8">/ HRC</text>
<text x="230.8" y="198.7">230x20x760</text>
<text x="230.8" y="202.8">13865.48</text>
</g>
<g font-size="2.8">
<text x="263.7" y="186.7">Ü.Adet:</text>
<text x="263.9" y="190.5">Vers.:</text>
<text x="211.5" y="194.5">Hammadde Adı:</text>
<text x="230.8" y="194.7">Platina Sac</text>
<text x="138.3" y="202.6">SON KAYIT:</text>
<text x="163.6" y="202.6">2 Aralık 2024 Pazartesi 00:46:29</text>
<text x="212.1" y="198.4">Sip. Ölçüsü:</text>
<text x="212.2" y="202.7">Ağırlık:</text>
</g>
<g font-size="2.6">
<text x="265.9" y="194.4">GENEL TOLERANS</text>
<text x="264.2" y="198.5">DIN 7168 m T</text>
<text x="264.3" y="202.6">ÖLÇEK</text>
<text x="278.5" y="202.6">1:1</text>
<text x="286.5" y="202.6">A4</text>
</g>
<g font-size="2.5">
<text x="138.3" y="186.4">Parça Kodu:</text>
<text x="138.3" y="190.5">Parça Adı:</text>
<text x="201.2" y="186.5">Ü.Kodu:</text>
<text x="138.3" y="194.5">Kaplama Şekli:</text>
<text x="138.3" y="198.6">Isıl İşlem:</text>
<text x="6.7" y="206.7">F:\CAD2_TASARIM_MUSTERI (150Gb) - Backup\4\28_TMPL_TIM PLASTIK\6101\</text>
</g>
</svg>
